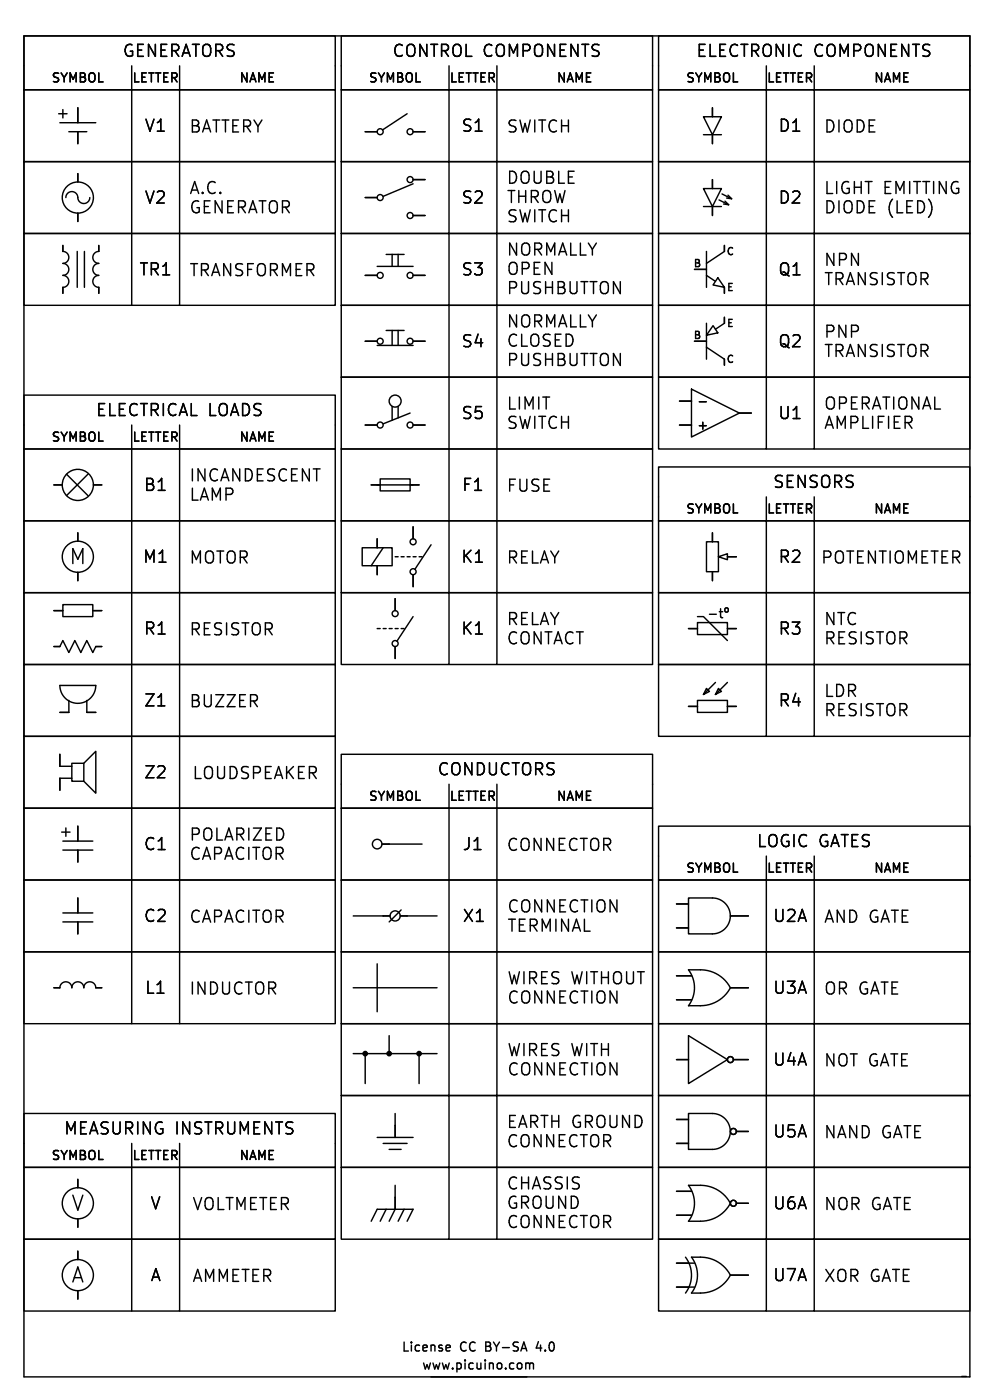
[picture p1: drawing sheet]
<svg xmlns="http://www.w3.org/2000/svg" width="210mm" height="297mm" viewBox="0 0 210 297" stroke-linecap="round" stroke-linejoin="round" font-family="sans-serif">
<g fill="none" stroke="#000" stroke-width=".3">
<path d="M5.1 19.1h22.8v15.2h-22.8zM5.1 7.6h200.6v284.5h-200.6zM27.9 14v5.1h-22.8v-11.5h66v11.5h-33h33v15.2h-33h33v15.2h-33h33v15.3h-33M38.1 14v5.1h-10.2h10.2v15.2h-10.2h10.2v15.2h-10.2h10.2v15.3h-10.2M72.4 19.1h22.8v15.2h-22.8zM95.2 14v5.1h-22.8v-11.5h66v11.5h-33h33v15.2h-33h33v15.2h-33h33v15.3h-33h33v15.2h-33h33v15.3h-33h33v15.2h-33h33v15.2h-33h33v15.3h-33M105.4 14v5.1h-10.2h10.2v15.2h-10.2h10.2v15.2h-10.2h10.2v15.3h-10.2h10.2v15.2h-10.2h10.2v15.3h-10.2h10.2v15.2h-10.2h10.2v15.2h-10.2h10.2v15.3h-10.2M139.7 19.1h22.9v15.2h-22.9zM162.6 14v5.1h-22.9v-11.5h66v11.5h-33h33v15.2h-33h33v15.2h-33h33v15.3h-33h33v15.2h-33h33v15.3h-33M172.7 14v5.1h-10.1h10.1v15.2h-10.1h10.1v15.2h-10.1h10.1v15.3h-10.1h10.1v15.2h-10.1h10.1v15.3h-10.1M5.1 34.3h22.8v15.2h-22.8zM12.4 24.1h1.8"/>
<path d="M12.7 26h7.6M13.3 23.2v1.8M14.6 27.9h3.8M16.5 22.9v3.1M16.5 27.9v2.6M16.5 36.8v1.8M72.4 34.3h22.8v15.2h-22.8zM77.5 27.9h2.5M86.4 24.1l-5.2 3.5M87.6 27.9h2.6M87.6 39l-6.3 2.7M87.6 38.1h2.6"/>
<path d="M139.7 34.3h22.9v15.2h-22.9zM149.2 24.8h3.8l-1.9 3.8zM149.2 28.6h3.8M151.1 22.9v1.9M151.1 28.6v1.9M151.1 38.1v1.9M5.1 49.5h22.8v15.3h-22.8zM13.3 52.1v1.2a1.27 1.27 0 0 1 1.3 1.3 1.27 1.27 0 0 1-1.3 1.3 1.27 1.27 0 0 1 1.3 1.3 1.27 1.27 0 0 1-1.3 1.2 1.27 1.27 0 0 1 1.3 1.3 1.27 1.27 0 0 1-1.3 1.3v1.2M14 41.9a1.31 1.31 0 0 1 1.4-1.2 1.31 1.31 0 0 1 1.2 1.5 1.27 1.27 0 0 0 1.3 1 1.27 1.27 0 0 0 1.1-1.3M16.4 53.3v7.7M16.5 45.2v1.8M17.9 53.3v7.7"/>
<path d="M21 52.1v1.2a1.27 1.27 0 0 0-1.3 1.3 1.27 1.27 0 0 0 1.3 1.3 1.27 1.27 0 0 0-1.3 1.3 1.27 1.27 0 0 0 1.3 1.2 1.27 1.27 0 0 0-1.3 1.3 1.27 1.27 0 0 0 1.3 1.3v1.2M72.4 49.5h22.8v15.3h-22.8zM77.5 41.9h2.5M77.5 58.4h2.5M80 56.5h7.6M81.9 54h3.8M83.2 54v2.5M84.5 54v2.5M87.6 45.7h2.6M87.6 58.4h2.6M139.7 49.5h22.9v15.3h-22.9zM147.3 57.2h2.6"/>
<path d="M149.2 40h3.8l-1.9 3.8zM149.2 43.8h3.8M149.9 58.4l1.9 1.3M149.9 53.3v7.7M151.1 43.8v1.9M152.3 58.9l1.4 2.1-2.4-.5zM152.5 42.4l2.1 1M153.2 41.1l2 1.1M153.5 43.3l1.1 .1M153.7 52.1v1.2l-3.8 2.6M153.8 42.7l.8 .7M154.1 42l1.1 .2"/>
<path d="M154.4 41.4l.8 .8M72.4 64.8h22.8v15.2h-22.8zM77.5 72.4h2.5M80 73.3h7.6M81.9 70.1h3.8M83.2 70.1v3.2M84.5 70.1v3.2M87.6 72.4h2.6M139.7 64.8h22.9v15.2h-22.9zM147.3 72.4h2.6M149.9 68.6v7.6M149.9 73.7l3.8 2.5"/>
<path d="M151.3 69.1l1 1.5-2.4 .5zM153.7 67.3v1.3l-1.9 1.3M5.1 95.3h22.8v15.2h-22.8zM27.9 90.2v5.1h-22.8v-11.5h66v11.5h-33h33v15.2h-33h33v15.2h-33h33v15.3h-33h33v15.2h-33h33v15.3h-33h33v15.2h-33h33v15.2h-33h33v15.3h-33M38.1 90.2v5.1h-10.2h10.2v15.2h-10.2h10.2v15.2h-10.2h10.2v15.3h-10.2h10.2v15.2h-10.2h10.2v15.3h-10.2h10.2v15.2h-10.2h10.2v15.2h-10.2h10.2v15.3h-10.2M72.4 95.3h22.8v15.2h-22.8zM72.4 80h22.8v15.3h-22.8zM77.5 90.2h2.5M83.2 86.2v3M84.5 86.2v2.4M87 87.6l-5.7 2.3M87.6 90.2h2.6"/>
<path d="M139.7 80h22.9v15.3h-22.9zM144.1 90.2h2.6M144.1 85.1h2.6M146.7 82.6l10.1 5-10.1 5.1zM148.4 85.2h1.4M156.8 87.6h2.6M5.1 110.5h22.8v15.2h-22.8zM11.4 102.9h1.8M14.1 100.6l4.6 4.6M16.5 113v1.8M18.7 100.6l-4.6 4.6M19.8 102.9h1.8"/>
<path d="M72.4 110.5h22.8v15.2h-22.8zM76.8 116.2h6.4v3.8h-6.4zM78.7 102.9h10.2M80 114.3v1.9M80.6 101.6h6.4v2.5h-6.4zM81.3 116.2l-2.6 3.8M83.8 118.1h.7M85.1 118.1h.6M86.4 118.1h.6M87.6 118.1h.7M87.6 111.8v2.5M88.9 118.1h.6"/>
<path d="M91.4 115.6l-3.4 5.2M139.7 110.5h22.9v15.2h-22.9zM149.9 114.9h2.5v6.4h-2.5zM151.1 113v1.9M152.4 118.1l1.9-.6v1.2zM154.3 118.1h1.9M162.6 105.4v5.1h-22.9v-11.4h66v11.4h-33h33v15.2h-33h33v15.3h-33h33v15.2h-33M172.7 105.4v5.1h-10.1h10.1v15.2h-10.1h10.1v15.3h-10.1h10.1v15.2h-10.1M5.1 125.7h22.8v15.3h-22.8zM11.4 137.2h1.3l.6-1.3 1.3 2.5 1.3-2.5 1.2 2.5 1.3-2.5 1.3 2.5 .6-1.2h1.3M11.4 129.5h1.9M13.3 128.3h6.4v2.5h-6.4z"/>
<path d="M16.5 121.4v1.8M19.7 129.5h1.9M72.4 125.7h22.8v15.3h-22.8zM80 120v1.9M80 133.4h.6M81.3 133.4h.6M82.5 133.4h.7M83.8 133.4h.7M83.8 127v2.5M83.8 137.2v2.5M85.1 133.4h.6M87.6 121.9v2.6"/>
<path d="M87.6 130.8l-3.4 5.2M139.7 125.7h22.9v15.3h-22.9zM146 133.4h2M148 132.1h6.3v2.5h-6.3zM148 130.8h1.2l5.1 5.1M150.5 130.3h1.4M151.1 121.3v1.9M152.6 129.8h.7M152.9 129.1v1.7v.1l.4 .1M153.9 129a.38 .38 0 0 1 .6 .2v.4a.37 .37 0 0 1-.4 .3 .37 .37 0 0 1-.3-.3zM154.3 133.4h1.9M5.1 141h22.8v15.2h-22.8z"/>
<path d="M5.1 156.2h22.8v15.3h-22.8zM12.7 145.4h7.6a3.8 3.8 0 0 1-3.8 3.8 3.8 3.8 0 0 1-3.8-3.8zM14.6 148.6v2.5h-1.9M18.4 148.6v2.5h1.9M139.7 141h22.9v15.2h-22.9zM146 149.9h2M148 148.6h6.3v2.5h-6.3zM149.9 146.1l.6 .6-1.3 .6zM151.8 144.8l-2.6 2.5M152.4 146.1l.6 .6-1.2 .6zM154.3 144.8l-2.5 2.5M154.3 149.9h1.9"/>
<path d="M5.1 171.5h22.8v15.2h-22.8zM12.7 160v2.6h2.5M13.1 176.5h1.8M13.3 178.4h6.4M14 175.6v1.8M15.2 161.9h2.6v3.8h-2.6zM15.2 165.1h-2.5v2.5M16.5 175.3v3.1M17.8 161.9l2.5-2.5v8.9l-2.5-2.6M72.4 171.5h22.8v15.2h-22.8zM81 179.1h8.5M95.2 166.4v5.1h-22.8v-11.5h66v11.5h-33h33v15.2h-33h33v15.2h-33h33v15.3h-33h33v15.2h-33h33v15.2h-33h33v15.3h-33"/>
<path d="M105.4 166.4v5.1h-10.2h10.2v15.2h-10.2h10.2v15.2h-10.2h10.2v15.3h-10.2h10.2v15.2h-10.2h10.2v15.2h-10.2h10.2v15.3h-10.2M5.1 186.7h22.8v15.2h-22.8zM13.3 180.3h6.4M13.3 193.7h6.4M13.3 195.6h6.4M16.5 180.3v2.6M16.5 190.5v3.2M16.5 195.6v2.5M72.4 186.7h22.8v15.2h-22.8zM74.9 194.3h7.8M84.9 194.3h7.8M85.1 193l-2.6 2.6"/>
<path d="M139.7 186.7h22.9v15.2h-22.9zM143.5 191.8h2.5M143.5 196.9h2.5M146 190.5h5.1a3.8 3.8 0 0 1 3.8 3.8 3.8 3.8 0 0 1-3.8 3.8h-5.1zM154.9 194.3h3.8M162.6 181.6v5.1h-22.9v-11.4h66v11.4h-33h33v15.2h-33h33v15.3h-33h33v15.2h-33h33v15.2h-33h33v15.3h-33h33v15.2h-33M172.7 181.6v5.1h-10.1h10.1v15.2h-10.1h10.1v15.3h-10.1h10.1v15.2h-10.1h10.1v15.2h-10.1h10.1v15.3h-10.1h10.1v15.2h-10.1M5.1 201.9h22.8v15.3h-22.8zM11.4 209.6h1.3a1.27 1.27 0 0 1 1.3-1.3 1.27 1.27 0 0 1 1.2 1.3 1.27 1.27 0 0 1 1.3-1.3 1.27 1.27 0 0 1 1.3 1.3 1.27 1.27 0 0 1 1.2-1.3 1.27 1.27 0 0 1 1.3 1.3h1.3M72.4 217.2h22.8v15.2h-22.8zM72.4 201.9h22.8v15.3h-22.8zM74.9 209.6h17.8"/>
<path d="M80 204.5v10.1M82.5 219.7v3.8M139.7 201.9h22.9v15.3h-22.9zM139.7 217.2h22.9v15.2h-22.9zM143.5 207h3.2M143.5 212.1h3.2M146 205.7h2.6a7.2 7.2 0 0 1 6.3 3.9 7.2 7.2 0 0 1-6.3 3.8h-2.6a6.3 6.3 0 0 0 0-7.7zM146 219.7l8.3 5.1-8.3 5.1zM154.9 209.6h3.8M72.4 232.4h22.8v15.2h-22.8zM74.9 223.5h17.8M77.5 223.5v6.4"/>
<path d="M83.8 236.2v5.1M88.9 223.5v6.4M139.7 232.4h22.9v15.2h-22.9zM143.5 224.8h2.5M143.5 237.5h2.5M146 236.2h5.1a3.8 3.8 0 0 1 3.8 3.8 3.8 3.8 0 0 1-3.8 3.8h-5.1zM155.6 224.8h3.1M5.1 247.6h22.8v15.3h-22.8zM16.5 250.2v1.8M16.5 258.6v1.7M27.9 242.6v5h-22.8v-11.4h66v11.4h-33h33v15.3h-33h33v15.2h-33M38.1 242.6v5h-10.2h10.2v15.3h-10.2h10.2v15.2h-10.2"/>
<path d="M72.4 247.6h22.8v15.3h-22.8zM78.7 259.1l1.3-2.6h7.6l-1.2 2.6M80 241.3h7.6M81.3 242.6h5.1M81.9 256.5l-1.3 2.6M82.5 243.8h2.6M83.8 251.5v5l-1.3 2.6M85.7 256.5l-1.2 2.6M139.7 247.6h22.9v15.3h-22.9zM143.5 252.7h3.2M143.5 257.8h3.2M143.5 242.6h2.5"/>
<path d="M154.9 255.3a7.2 7.2 0 0 1-6.3 3.8h-2.6a6.3 6.3 0 0 0 0-7.6h2.6a7.2 7.2 0 0 1 6.3 3.8M156.2 255.3h2.5M156.2 240h2.5M5.1 262.9h22.8v15.2h-22.8zM16.5 265.4v1.8M16.5 273.8v1.8M139.7 262.9h22.9v15.2h-22.9zM143.5 268h3.8M143.5 273h3.8M145.4 266.7a6.3 6.3 0 0 1 0 7.6M146.7 266.7h1.9a7.2 7.2 0 0 1 6.3 3.8 7.2 7.2 0 0 1-6.3 3.8h-1.9a6.3 6.3 0 0 0 0-7.6zM154.9 270.5h3.8"/>
<path d="M94.9 285.3l.5 .1 .1 .4-.9 .2M95.4 286.5l-.5 .1M110.6 289.3v.9M111.5 289.2v1.2M111.5 289.3l.6-.1 .2 .2M112.3 289.4l.3-.2h.5l.1 1.2M112.3 289.4v1M114.2 284.6l-.4 1.4h1.1M204 292h1"/>
<circle cx="80.6" cy="27.9" r=".63"/>
<circle cx="87" cy="27.9" r=".63"/>
<circle cx="87" cy="38.1" r=".63"/>
<circle cx="16.5" cy="41.9" r="3.3"/>
<circle cx="80.6" cy="58.4" r=".63"/>
<circle cx="80.6" cy="41.9" r=".63"/>
<circle cx="87" cy="45.7" r=".63"/>
<circle cx="87" cy="58.4" r=".63"/>
<circle cx="80.6" cy="72.4" r=".63"/>
<circle cx="87" cy="72.4" r=".63"/>
<circle cx="80.6" cy="90.2" r=".63"/>
<circle cx="83.8" cy="85.1" r="1.27"/>
<circle cx="87" cy="90.2" r=".63"/>
<circle cx="16.5" cy="118.1" r="3.3"/>
<circle cx="16.5" cy="102.9" r="3.3"/>
<circle cx="87.6" cy="114.9" r=".63"/>
<circle cx="83.8" cy="136.5" r=".63"/>
<circle cx="83.8" cy="130.2" r=".63"/>
<circle cx="87.6" cy="121.3" r=".63"/>
<circle cx="80" cy="179.1" r="1.02"/>
<circle cx="83.8" cy="194.3" r="1.08"/>
<circle cx="154.9" cy="224.8" r=".63"/>
<circle cx="16.5" cy="255.3" r="3.3"/>
<circle cx="155.6" cy="255.3" r=".63"/>
<circle cx="155.6" cy="240" r=".63"/>
<circle cx="16.5" cy="270.5" r="3.3"/>
</g>
<g fill="#000" stroke="#000" stroke-width=".3">
<circle cx="77.5" cy="223.5" r=".46"/>
<circle cx="82.5" cy="223.5" r=".46"/>
<circle cx="88.9" cy="223.5" r=".46"/>
</g>
<g font-size="4.4">
<text x="14.6" y="120.2">M</text>
<text x="15" y="257.3">V</text>
<text x="15" y="272.6">A</text>
</g>
<g font-size="3.5">
<text x="25.9" y="12.5">GENERATORS</text>
<text x="83.1" y="12.5">CONTROL COMPONENTS</text>
<text x="147.5" y="12.5">ELECTRONIC COMPONENTS</text>
<text x="30.5" y="28.4">V1</text>
<text x="40" y="28.3">BATTERY</text>
<text x="97.7" y="28.4">S1</text>
<text x="107.3" y="28.3">SWITCH</text>
<text x="165" y="28.4">D1</text>
<text x="174.6" y="28.3">DIODE</text>
<text x="40" y="41.4">A.C.</text>
<text x="107.3" y="39.2">DOUBLE</text>
<text x="174.6" y="41.4">LIGHT EMITTING</text>
<text x="30.5" y="43.6">V2</text>
<text x="40" y="45.5">GENERATOR</text>
<text x="97.7" y="43.6">S2</text>
<text x="107.3" y="43.3">THROW</text>
<text x="107.3" y="47.4">SWITCH</text>
<text x="165" y="43.6">D2</text>
<text x="174.6" y="45.5">DIODE (LED)</text>
<text x="29.4" y="58.9">TR1</text>
<text x="40" y="58.8">TRANSFORMER</text>
<text x="97.7" y="58.9">S3</text>
<text x="107.3" y="54.4">NORMALLY</text>
<text x="107.3" y="58.5">OPEN</text>
<text x="164.9" y="58.9">Q1</text>
<text x="174.6" y="56.6">NPN</text>
<text x="107.3" y="62.6">PUSHBUTTON</text>
<text x="174.6" y="60.7">TRANSISTOR</text>
<text x="107.3" y="69.7">NORMALLY</text>
<text x="174.6" y="71.9">PNP</text>
<text x="97.7" y="74.1">S4</text>
<text x="107.3" y="73.8">CLOSED</text>
<text x="107.3" y="77.9">PUSHBUTTON</text>
<text x="164.9" y="74.1">Q2</text>
<text x="174.6" y="76">TRANSISTOR</text>
<text x="20.2" y="88.7">ELECTRICAL LOADS</text>
<text x="97.7" y="89.4">S5</text>
<text x="107.3" y="87.1">LIMIT</text>
<text x="164.9" y="89.4">U1</text>
<text x="174.6" y="87.1">OPERATIONAL</text>
<text x="107.3" y="91.2">SWITCH</text>
<text x="174.6" y="91.2">AMPLIFIER</text>
<text x="30.3" y="104.6">B1</text>
<text x="40" y="102.3">INCANDESCENT</text>
<text x="40" y="106.4">LAMP</text>
<text x="97.8" y="104.6">F1</text>
<text x="107.3" y="104.5">FUSE</text>
<text x="163.8" y="104">SENSORS</text>
<text x="30.2" y="119.8">M1</text>
<text x="40" y="119.8">MOTOR</text>
<text x="97.6" y="119.8">K1</text>
<text x="107.3" y="119.8">RELAY</text>
<text x="165" y="119.8">R2</text>
<text x="174" y="119.8">POTENTIOMETER</text>
<text x="30.3" y="135.1">R1</text>
<text x="40" y="135">RESISTOR</text>
<text x="97.6" y="135.1">K1</text>
<text x="107.3" y="132.8">RELAY</text>
<text x="107.3" y="136.9">CONTACT</text>
<text x="165" y="135.1">R3</text>
<text x="174.6" y="132.8">NTC</text>
<text x="174.6" y="136.9">RESISTOR</text>
<text x="174.6" y="148.1">LDR</text>
<text x="30.4" y="150.3">Z1</text>
<text x="40" y="150.2">BUZZER</text>
<text x="165" y="150.3">R4</text>
<text x="174.6" y="152.2">RESISTOR</text>
<text x="30.4" y="165.6">Z2</text>
<text x="40.6" y="165.5">LOUDSPEAKER</text>
<text x="92.6" y="164.9">CONDUCTORS</text>
<text x="40" y="178.5">POLARIZED</text>
<text x="30.3" y="180.8">C1</text>
<text x="40" y="182.6">CAPACITOR</text>
<text x="97.9" y="180.8">J1</text>
<text x="107.3" y="180.7">CONNECTOR</text>
<text x="160.4" y="180.2">LOGIC GATES</text>
<text x="30.3" y="196">C2</text>
<text x="40" y="196">CAPACITOR</text>
<text x="98" y="196">X1</text>
<text x="107.4" y="193.8">CONNECTION</text>
<text x="107.4" y="197.9">TERMINAL</text>
<text x="163.8" y="196">U2A</text>
<text x="174.6" y="196">AND GATE</text>
<text x="107.4" y="209">WIRES WITHOUT</text>
<text x="30.6" y="211.3">L1</text>
<text x="40" y="211.2">INDUCTOR</text>
<text x="107.4" y="213.1">CONNECTION</text>
<text x="163.8" y="211.3">U3A</text>
<text x="174.6" y="211.2">OR GATE</text>
<text x="107.4" y="224.3">WIRES WITH</text>
<text x="163.8" y="226.5">U4A</text>
<text x="174.6" y="226.4">NOT GATE</text>
<text x="107.4" y="228.3">CONNECTION</text>
<text x="107.3" y="239.5">EARTH GROUND</text>
<text x="13.4" y="241.1">MEASURING INSTRUMENTS</text>
<text x="107.3" y="243.6">CONNECTOR</text>
<text x="163.8" y="241.8">U5A</text>
<text x="174.6" y="241.7">NAND GATE</text>
<text x="31.7" y="257">V</text>
<text x="40.6" y="256.9">VOLTMETER</text>
<text x="107.3" y="252.6">CHASSIS</text>
<text x="107.3" y="256.6">GROUND</text>
<text x="163.8" y="257">U6A</text>
<text x="174.6" y="256.9">NOR GATE</text>
<text x="107.3" y="260.7">CONNECTOR</text>
<text x="31.8" y="272.2">A</text>
<text x="40.6" y="272.2">AMMETER</text>
<text x="163.8" y="272.2">U7A</text>
<text x="174.6" y="272.2">XOR GATE</text>
</g>
<g font-size="2.7">
<text x="10.7" y="17.9">SYMBOL</text>
<text x="27.9" y="17.9">LETTER</text>
<text x="50.6" y="17.9">NAME</text>
<text x="78" y="17.9">SYMBOL</text>
<text x="95.2" y="17.9">LETTER</text>
<text x="117.9" y="17.9">NAME</text>
<text x="145.3" y="17.9">SYMBOL</text>
<text x="162.5" y="17.9">LETTER</text>
<text x="185.2" y="17.9">NAME</text>
<text x="10.7" y="94.1">SYMBOL</text>
<text x="27.9" y="94.1">LETTER</text>
<text x="50.6" y="94.1">NAME</text>
<text x="147.7" y="91.6">+</text>
<text x="145.3" y="109.4">SYMBOL</text>
<text x="162.5" y="109.4">LETTER</text>
<text x="185.2" y="109.4">NAME</text>
<text x="78" y="170.3">SYMBOL</text>
<text x="95.2" y="170.3">LETTER</text>
<text x="117.9" y="170.3">NAME</text>
<text x="145.3" y="185.6">SYMBOL</text>
<text x="162.5" y="185.6">LETTER</text>
<text x="185.2" y="185.6">NAME</text>
<text x="10.7" y="246.5">SYMBOL</text>
<text x="27.9" y="246.5">LETTER</text>
<text x="50.6" y="246.5">NAME</text>
<text x="85" y="287.2">License</text>
<text x="97.6" y="287.2">CC</text>
<text x="103.4" y="287.2">BY-SA</text>
<text x="114.7" y="287.2">4.0</text>
<text x="89.3" y="291">www.picuino.com</text>
</g>
<g font-size="2.1">
<text x="146.9" y="57.1">B</text>
<text x="153.9" y="54.6">C</text>
<text x="153.9" y="62.2">E</text>
<text x="153.9" y="69.8">E</text>
<text x="146.9" y="72.3">B</text>
<text x="153.9" y="77.4">C</text>
</g>
</svg>
